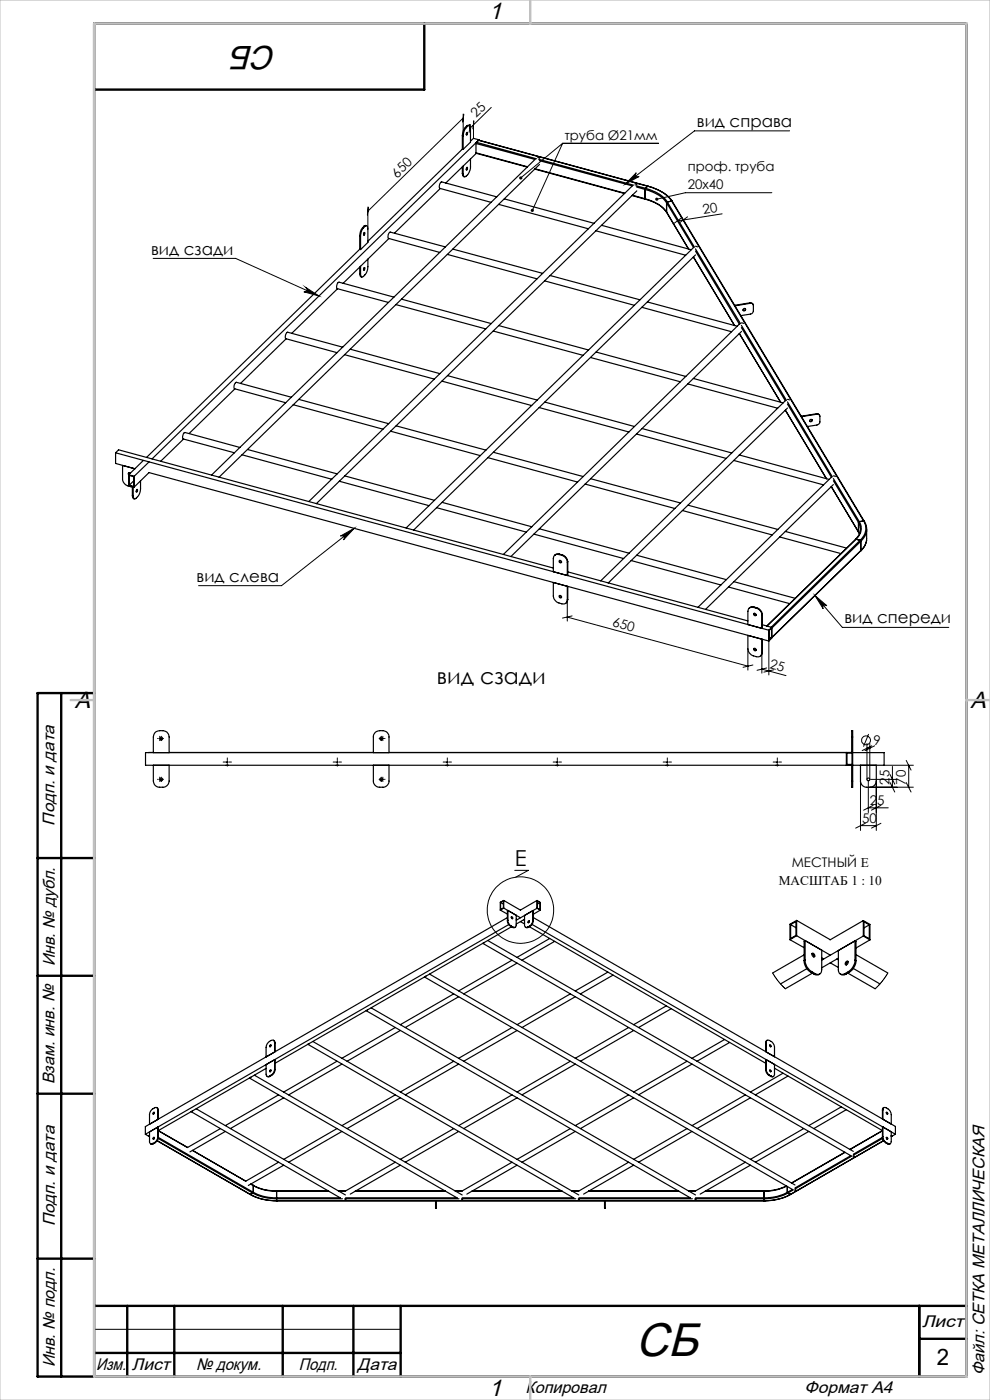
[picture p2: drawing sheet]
<svg xmlns="http://www.w3.org/2000/svg" width="210mm" height="297mm" viewBox="0 0 210 297" stroke-linecap="round" stroke-linejoin="round" font-family="sans-serif">
<g fill="none" stroke="#000" stroke-width=".21">
<path d="M98.2 24.2v4.6M98.2 25l-20.2 19.8M98.4 24.2l-.3 1.7M99.8 26.4l-.3 1.7M100.4 25.6v3.7M100.5 25.7l-.2 1.6M104.2 22.8l-4.6 4.5v-.9M119.3 30.4h20.4M119.3 30.4l-8.8 7.3M119.3 30.4l-6.4 14.2M135 36.7a.49 .49 0 0 0-.1 .6 .49 .49 0 0 0 .7 .1l-3 1.6zM167.5 27.8h-20.2l-14.7 11.2"/>
<path d="M32.5 54.8h17.5l17.7 8M78 43.9v4.7M78.2 44l-.3 1.6M144.6 46.2l-1.8 1.3M145.8 46l-1.7 1.3M153.2 45.4l-9.5 1.4M163.7 40.9h-18.3l-6.1 1.4M64.9 61l2.8 1.8-3.2-.9a.51 .51 0 0 0 .6-.3 .51 .51 0 0 0-.2-.6zM72.2 113.7l2.9-1.6-2.3 2.4a.52 .52 0 0 0 .1-.7 .52 .52 0 0 0-.7-.1zM75.1 112.1l-15.4 12.1h-17.6M120.3 127.3v4.5M120.3 130.9l38.3 10.4"/>
<path d="M121.4 130.7l-2.1 .4M158.6 137.7v4.5M161.6 138.5v4.3M163.1 136v7.2M172.9 126.3l5.8 6.8h22.6M172.9 126.3l2.5 2.2a.5 .5 0 0 0-.7 0 .5 .5 0 0 0-.1 .6zM34 156.7h.4M34.2 156.5v.3M80.7 156.7h.3M80.9 156.5v.3M159.7 141.1l-2.1 .5M161.6 142l5.1 1.3"/>
<path d="M162.6 141.7l-2 .5M164.1 142.1l-2.1 .5M183.9 157.7v7.6M183.9 158.7h.6M184.3 155.7l-1.1 2.7M184.5 157.7v7.6M184.9 158.2l-2 1M185.5 158.2l-2 1M34 165.3h.4M34.2 165.2v.3M48 161.7h.4M48.2 161.5v.4"/>
<path d="M71.4 161.7h.3M71.5 161.5v.4M80.7 165.3h.3M80.9 165.2v.3M94.7 161.7h.3M94.9 161.5v.4M118 161.7h.4M118.2 161.5v.4M141.4 161.7h.3M141.5 161.5v.4M164.7 161.7h.3M164.9 161.5v.4"/>
<path d="M182.5 165.7v10.5M182.5 175.2h3.4M183.6 174.7l-2.1 1M184.2 165.8v6.6M184.2 171.4h4.2M184.5 167h9.2M184.7 165.3h5.6M185.2 170.8l-2 1.1M185.9 165.7v10.5M186.9 170.8l-2 1.1M186.9 174.7l-2 1M187.5 162.3h6.2"/>
<path d="M188.8 164.3l1 2.1M188.8 166l1 2M189.3 162.6v4.4M192.2 161.3l1.1 2.1M192.2 166l1.1 2M192.8 162.3v4.7M109.2 184.6h2.9l-2.7 1.5M163.9 206.4l1.2 1.8 1.5 1.6M188.3 206.4l-1.1 1.7-1.6 1.7M20 282h65"/>
<circle cx="183.7" cy="157" r=".95"/>
<circle cx="110.4" cy="193.1" r="7.1"/>
</g>
<g fill="none" stroke="#000" stroke-width=".21" stroke-dasharray="15.2 1.3 1.3 1.3">
<path d="M33.5 156.7h-.1M33.9 156.7v-.2M33.9 156.7h-.2M33.9 156.7v.1M33.9 156.7h.1M33.9 156.3v-.1M33.9 157v.1M34.2 156.3v-.1M34.2 157v.1M34.5 156.7h.2M80.5 156.7h-.1M80.9 156.3v-.1"/>
<path d="M80.9 157v.1M81.2 156.7v-.2M81.2 156.7h-.2M81.2 156.7v.1M81.2 156.7h.2M81.2 156.3v-.1M81.2 157v.1M81.5 156.7h.2M33.5 165.3h-.1M33.9 165.3v-.1M33.9 165.3h-.2M33.9 165.3v.2"/>
<path d="M33.9 165.3h.1M33.9 165v-.1M33.9 165.7v.1M34.2 165v-.1M34.2 165.7v.1M34.5 165.3h.2M47.9 161.7h-.6M48.2 161.3v-.5M48.2 162v.5M48.5 161.7h.6M71.2 161.7h-.5M71.5 161.3v-.5"/>
<path d="M71.5 162v.5M71.9 161.7h.5M80.5 165.3h-.1M80.9 165v-.1M80.9 165.7v.1M81.2 165.3v-.1M81.2 165.3h-.2M81.2 165.3v.2M81.2 165.3h.2M81.2 165v-.1M81.2 165.7v.1M81.5 165.3h.2"/>
<path d="M94.5 161.7h-.5M94.9 161.3v-.5M94.9 162v.5M95.2 161.7h.6M117.9 161.7h-.6M118.2 161.3v-.5M118.2 162v.5M118.5 161.7h.6M141.2 161.7h-.5M141.5 161.3v-.5M141.5 162v.5M141.9 161.7h.5"/>
<path d="M164.5 161.7h-.5M164.9 161.3v-.5M164.9 162v.5M165.2 161.7h.6"/>
</g>
<g fill="none" stroke="#000" stroke-width=".25">
<path d="M98.1 36.8a.58 .58 0 0 0 .4 .7M98.1 28.8h.1M98.1 31.6l.1 .1M98.1 28.8v2.8M98.1 35.4v1.4M98.1 36.8h.1M98.1 31.6l-20.1 19.6M98.2 28.8v2.9M98.2 35.2v1.6M98.7 27l-.4 .7-.2 1.1M98.7 27l.2 .1M98.9 27.1l-.4 .7-.3 1"/>
<path d="M99 28.1l-.1 .4M99 35.6l-.1 .3M99 28.1h.2v.2l-.2 .3zM99 35.5h.1l.1 .3-.2 .3zM99 26.7l.2 .1M99 26.7l-.3 .3M99.2 26.8a.4 .4 0 0 1 .6 0 .4 .4 0 0 1 0 .5v2.9l-1.6 1.5M99.2 26.8l-.3 .3M99.6 26.6h-.3l-.3 .1M99.8 33.7v1.6a2.25 2.25 0 0 1-1.3 2.2l-.1-.1-.2-.6M101 32.4v.1M101 30.4v2"/>
<path d="M101 30.4l12.5 3.4M101 32.4l10.9 3M101 32.5l10.8 3M101 32.5l-6.5 6.3M101.1 30.2l-.1 .2M101.1 30.2l12.7 3.5M101.6 29.7h.1M101.5 29.8l-.4 .4M101.5 29.8l35.9 9.7M101.6 29.7l35.8 9.8M101.6 29.7l-69.4 67.7M101.6 29.7l-1.2-.4-.6 .6"/>
<path d="M113.4 35.9l19.1 5.2M113.5 33.9l-68.6 66.9M113.5 35.8l19 5.2M114.1 33.4l.4 .2M114.3 33.8l20.1 5.5M114.4 34.1l19.7 5.4-68.6 66.9M114.4 34.9l-67.9 66.3M134.7 39l.4 .2M134.9 39.4l2 .5M135 39.7l1.8 .5M136.9 39.9l-.1 .3M136.9 39.9l1.6 .6a6.1 6.1 0 0 1 3 2.3"/>
<path d="M137.4 39.5a8.2 8.2 0 0 1 5.1 3.2M137.4 39.5l-.5 .4M137.4 39.5a8.4 8.4 0 0 1 5.2 3.3M137.4 39.5h.1M76.3 58a.59 .59 0 0 0 .5 .8M76.3 50l.2 .1M76.3 52.9h.2M76.3 50v2.9M76.3 56.7v1.3M76.3 58l.2 .1M76.3 52.9l-45.2 44.1M76.5 50.1v2.8"/>
<path d="M76.5 56.5v1.6M76.9 48.3l-.5 .8-.1 .9M76.9 48.3h.2M77.1 48.3l-.5 .9-.1 .9M77.2 49.4l-.1 .4M77.2 56.8l-.1 .4M77.2 48h.2M77.2 48l-.3 .3M77.3 49.3l.1 .3-.2 .3-.1-.3zM77.3 56.8l.1 .2-.2 .3zM77.4 48a.36 .36 0 0 1 .5-.1 .36 .36 0 0 1 .1 .5v3l-1.5 1.5M77.4 48l-.3 .3"/>
<path d="M77.8 47.9l-.6 .1M78 55v1.6a2.25 2.25 0 0 1-1.2 2.2l-.3-.7M82.5 50.6l-9.7 9.5M93.4 40l-9.7 9.5M94.5 52.4l-11.7-3.2a.95 .95 0 0 0-.4 1.4l10.9 2.9M94.9 54l19 5.2M96.1 52.8l19 5.2M105.4 41.8l-11.7-3.2a1.06 1.06 0 0 0-.4 1.4l10.9 2.9M105.8 43.4l19 5.1M107 42.2l19 5.2M115.5 59.6l19 5.2M116.7 58.5l19 5.1"/>
<path d="M126.4 49l19.1 5.1M127.6 47.8l19 5.2M134.1 41.5l2.7 .8M134.1 41.4l2.7 .8M135.1 40.5l-68 66.4M136.8 42.2v.1M136.8 40.2l2.4 .9a5.7 5.7 0 0 1 2.2 1.9M136.8 42.2l1.6 .5a6.4 6.4 0 0 1 3 2.3M136.8 40.2v2M136.8 42.3a7.4 7.4 0 0 1 4.6 2.7M141.4 45h.1M141.4 45l4.7 7.8"/>
<path d="M141.4 43v2M141.4 43l5.7 9.5M141.5 42.8l-.1 .2M141.5 42.8l5.8 9.7M142.5 42.7l.1 .1M142.5 42.7l-1 .1M142.5 42.7l40.7 67.8M142.6 42.8l40.7 67.8M147 54.6l8.8 14.5-8.7-14.5M147.1 52.6l-61 59.4M147.5 52.2l.5 .2M147.5 54.1l-59.8 58.4"/>
<path d="M147.5 52.8l9.6 15.9M147.5 53.3l9.3 15.5M60.7 71.9l-9.7 9.4M71.6 61.2l-9.7 9.5M72.7 73.7l-11.7-3.2a1.06 1.06 0 0 0-.4 1.4l10.9 2.9M73.1 75.2l19 5.2M74.3 74.1l19 5.2M83.6 63l-11.7-3.1a1.03 1.03 0 0 0-.4 1.3l10.9 3M84 64.6l19 5.2M85.2 63.5l19 5.1M94.9 79.7l19 5.2M104.6 70.2l19.1 5.2"/>
<path d="M105.8 69.1l19 5.2M125.3 75.8l19 5.2M126.4 74.7l19.1 5.2M136.1 65.2l19.1 5.2M137.3 64.1l19.1 5.1M155.9 64.8l.1 .1M155.9 64.8v.1M156 64.9v.1M156.8 70.8h.1M156.8 68.8l-50 48.8M156.9 70.8l8.7 14.5M157.3 68.5l.4 .1"/>
<path d="M157.3 69.5l9.3 15.5-39.2 38.2M157.3 69l9.5 15.9M157.3 70.3l-48.9 47.8M158.1 65.5l-.2 .3h-.3M159.1 64.2l.5 .1 .1 .3M159.1 64.2l.1 .1M159.1 64.2l-3.2 .6M159.2 64.3a.51 .51 0 0 1 .6 .5v1.2a.73 .73 0 0 1-.6 .6l-2 .4M159.2 64.3l-3.2 .6M24.5 96.1v2.2l4.1 1.1-2.6-.7v2.9a1.62 1.62 0 0 0 1.2 1.5l.9 .2M24.5 96.1l138.6 37.6M24.5 96.1l.7-.7 92.2 25.1"/>
<path d="M30.4 97.7l-3.1 3M31.6 98l-3.1 3M38.9 93.1l-4.8 4.8M49.8 82.5l-9.7 9.5M50.9 94.9l-11.6-3.1a1.03 1.03 0 0 0-.4 1.3l10.8 3M51.3 96.5l19.1 5.2M52.5 95.4l19 5.1M61.8 84.3l-11.7-3.2a1 1 0 0 0-.3 1.4l10.8 2.9M62.2 85.9l19 5.1M63.4 84.7l19 5.2M82.8 91.5l19.1 5.2M84 90.3l19.1 5.2"/>
<path d="M93.7 80.9l19.1 5.1M103.5 97.1l19 5.2M104.7 96l19 5.1M114.4 86.5l19 5.1M115.6 85.3l19 5.2M135 92.1l19.1 5.2M136.2 90.9l19 5.2M145.9 81.5l19.1 5.1M147.1 80.3l19 5.2M155.6 97.7l19.1 5.2M156.8 96.5l19.1 5.2M166.5 87.1l8.8 14.5"/>
<path d="M167 84.7l.5 .1M167 86.6l-38 37.1M167 85.3l9.6 15.9M167 85.7l9.4 15.5M170 88.3l.1 .1M170 88.3v.1M170.1 88.4v.1M172.2 89v.3h-.5M173.2 87.8h.4l.2 .3M173.2 87.8l.1 .1M173.2 87.8l-3.2 .5M173.3 87.9a.51 .51 0 0 1 .6 .4v1.2a.73 .73 0 0 1-.6 .7l-2 .3"/>
<path d="M173.3 87.9l-3.2 .5M27.3 100.3l.1 .3M27.3 100.7l1.2 .3M27.3 100.7v2.3l1.2 .3M27.4 100.9l1 .2v2.1l-1-.3zM27.6 100.4a.23 .23 0 0 0-.3 0 .23 .23 0 0 0 0 .3M28.1 105.1a.59 .59 0 0 0 .4 .7M28.1 105.1l.2 .1M28.1 103.2v1.9M28.3 103.3v1.9M28.4 102l-1 .9M28.5 103.3l3.1-3 131.5 35.7"/>
<path d="M28.5 101v2.3M29 103.9a.22 .22 0 0 1 .2 .2 .22 .22 0 0 1-.3 .2zM29 103.9l-.1 .4M29.8 102v1.6a2.25 2.25 0 0 1-1.3 2.2l-.1-.1-.1-.5M72 102.1l19 5.2M73.1 101l19.1 5.1M92.6 107.7l19.1 5.2M93.8 106.6l19 5.2M113.2 113.3l19.1 5.2M114.4 112.2l19.1 5.2M118.6 117.6a.88 .88 0 0 0-1.2 .9v2.8l2.9 .8M118.6 117.6l.6 .2"/>
<path d="M118.6 117.5a.9 .9 0 0 0-1 .3M118.6 117.5v.1M118.6 117.5l.6 .2M118.7 118.9v.2l.4 .2M119.2 117.8a1.72 1.72 0 0 1 1.1 1.5M119.2 117.7l.8 .5 .4 1M119.2 117.7v.1M120.3 119.3v2.8M120.4 119.2l-.1 2.9M120.4 119.2l-.1 .1M124.1 102.7l19.1 5.2M125.3 101.6l19.1 5.1"/>
<path d="M133.9 118.9l19 5.2M135 117.8l19.1 5.2M144.7 108.3l19.1 5.2M145.9 107.2l19.1 5.1M165.4 113.9l13 3.5M166.6 112.7l13 3.6M176.3 103.3h.1M176.3 101.3l-28.2 27.5M176.4 103.3l5.7 9.6M176.4 103.3l5.7 9.5M176.8 101l.4 .1M176.8 102.8l-27.2 26.5"/>
<path d="M176.8 101.5l5.5 9.2M176.8 102l5.3 8.8M181.5 114.4l-18.9 18.4M181.6 114.4h-.1M181.6 114.4l.9 .2M181.6 114.4l-18.9 18.4M182.1 112.8l.2 .4-.2-.3M182.1 112.8v.1M182.1 110.8l.3 .8 .1 1M182.1 110.8v2M182.3 110.7l-.2 .1M182.3 110.7a2.88 2.88 0 0 1-.7 3.7"/>
<path d="M182.5 114.6l.1 .2M182.5 114.6l-18.9 18.5M182.5 112.6l-.4 1-.6 .8M182.6 116.9l-18.9 18.4M182.6 116.8v.1M182.6 114.8v2M182.6 114.8l-18.9 18.5M182.6 116.8l-18.9 18.5M183.2 110.5l.1 .1M183.2 110.5a3.1 3.1 0 0 1-.7 4.1M183.2 110.5l-.9 .2M183.3 110.6a3.2 3.2 0 0 1-.7 4.2"/>
<path d="M183.8 114.6l-.1 .5a3.5 3.5 0 0 1-1.1 1.8M183.8 112.3v2.5a3.6 3.6 0 0 1-1.2 2M117.4 123.6l2.9 .8v2.9a.84 .84 0 0 1-1.1 .8l-1.1-.4-.6-.7zM118.7 126.3v.3l.4 .1M120.4 127.2l-.3 .7M120.4 124.4v2.8M120.4 127.2l-.1 .1M120.4 121.3l38.2 10.4M154.5 124.5l13 3.6M155.7 123.4l13 3.5M158.6 134.8l3 .8v2.9a.85 .85 0 0 1-1.2 .8l-.9-.3a1.57 1.57 0 0 1-.9-1.3zM159.8 128.9a.88 .88 0 0 0-1.2 .8v2.8l3 .8"/>
<path d="M159.8 128.9l.6 .1M159.9 128.8a.9 .9 0 0 0-1 .2M159.9 128.8l-.1 .1M159.9 128.8l.6 .1M160 137.5v.3l.4 .2M160 130.1v.2l.4 .2M160.4 129a1.69 1.69 0 0 1 1.2 1.5M160.5 128.9l.8 .5 .4 1M160.5 128.9l-.1 .1M161.6 130.5v2.8M161.7 138.4l-.3 .7M161.7 130.4l-.1 2.9"/>
<path d="M161.7 135.6v2.8M161.7 138.4l-.1 .1M161.7 130.4l-.1 .1M161.7 132.5l2 .6M163.1 133.7v2.3M163.1 133.8l.6-.5v2l-.6 .5zM163.1 135.2l.6 .1M163.7 133.1l-.6 .6M163.7 133.1v2.3l-.6 .6M20 147v145M32.5 159.7v-3.4a1.32 1.32 0 0 1 1.4-1.3h.6a1.32 1.32 0 0 1 1.4 1.3v3.4M32.5 159.6l-1 .1"/>
<path d="M35.9 159.6h43.3M79.2 159.7v-3.4a1.32 1.32 0 0 1 1.3-1.3h.7a1.32 1.32 0 0 1 1.3 1.3v3.4M82.5 159.6h98.4M179.5 159.7h-148.6v2.6h156.6v-2.6h-6.6M179.5 159.6v2.7M179.7 159.8h1v2.4h-1zM180.7 156.3v-.7a.4 .4 0 0 1 .2-.6v1.3M180.7 156.3v3.3M180.7 156.3h.2M180.9 156.3v9.4M32.5 162.3v3.4a1.32 1.32 0 0 0 1.4 1.3h.6a1.32 1.32 0 0 0 1.4-1.3v-3.4M47.9 162.3h.5"/>
<path d="M71.3 162.3h.5M79.2 162.3v3.4a1.32 1.32 0 0 0 1.3 1.3h.7a1.32 1.32 0 0 0 1.3-1.3v-3.4M94.6 162.3h.5M118 162.3h.4M141.3 162.3h.5M164.6 162.3h.5M180.7 165.7v1.3h.2v-1.3M180.7 165.7h.2M180.7 162.3v3.4M182.5 162.3v3.4a1.32 1.32 0 0 0 1.4 1.3h.6a1.32 1.32 0 0 0 1.4-1.3v-3.4M102.7 200l-.2 .1M103.5 199.5l77.5 44.8"/>
<path d="M106.1 193.1l1.5 .8M106.2 191.4l.6-.3v1.5l-.6 .3zM106.2 191.4l.6 .4M106.9 192.6l3.5 2.1M106.9 191v1.6M106.9 191l3.5 2.1 3.5-2.1M106.9 192.6l-.8 .5M106.9 191l-.8 .4v1.7M107.6 195.3l.2 .6 .5 .6M107.6 194.7l-76.8 44.3v1.6M107.7 195.2l.2 .7 .5 .6M107.7 195.2v-2.1l-.1 2.2"/>
<path d="M107.7 195.2l-.1 .1M107.9 196.1l-77.1 44.5M108.3 196.5l.4 .2M108.4 194.6a.18 .18 0 0 1 .3 0 .18 .18 0 0 1-.1 .3zM108.4 194.6l.3 .3M108.4 196.5l.4 .2M108.4 196.5h-.1M108.5 196.6l-50.2 29M108.7 196.7h.6M108.8 196.7h-.1M109.5 194.2v2a.45 .45 0 0 1-.2 .5 .45 .45 0 0 1-.5 0M109.5 195l.2 .1"/>
<path d="M110.4 195.5l.9 .5M111.1 195.1l.2 .1M111.3 195l-1.8 1M111.5 196.7h.6M112 196.7h.1M112 195.4h.1a.16 .16 0 0 1 .1 .2 .16 .16 0 0 1-.2 0zM112.1 195.7h.1M112.3 195.4l-.2 .4M112.3 196.6l50.1 29M112.3 196.5l-.3 .2M112.3 196.5h.1M112.4 196.5l-.3 .2"/>
<path d="M112.9 196.1l77 44.5M113 193.2l-1.7 1v2a.45 .45 0 0 0 .2 .5 .45 .45 0 0 0 .5 0M113 195.2l-.2 .8-.5 .5M113 193.2v2M113 195.2l.1 .1M113 193.2l.1 2.1M113.1 195.3l-.1 .6-.6 .6M113.1 194.7l76.8 44.3v1.6M113.9 192.7l-4.4 2.5M113.9 192.7l.7 .4M113.9 191l.7 .4v1.7M113.9 191v1.7"/>
<path d="M114 191.2l.5 .3v1.5l-.5-.4zM114.5 191.5l-.5 .3M114.6 193.1l-1.5 .9M116.6 199.1l-6.9 4M117.7 199.7l-7 4M167.6 199.4l3 1.6M167.7 196.1l1.1-.6v2.9l-1.1 .7zM167.7 196.1l1.1 .7M169 198.5l7.1 4.1M169 195.3v3.2M169 195.3l7.1 4.1M169 198.5l-1.4 .9"/>
<path d="M169 195.3l-1.4 .8v3.3M170.8 199.5l3.5 2.1v4.1a.88 .88 0 0 1-.4 .9 .88 .88 0 0 1-1-.1M170.8 199.5v4.2M170.8 199.5l-.2 .2v4.1M183.1 198.6l-8.8 5.1M183.1 198.6l1.4 .8M183.1 195.3l1.4 .8v3.3M183.1 195.3v3.3M183.1 195.3l-7 4.1M183.3 195.5l1.1 .7v2.9l-1.1-.6zM184.4 196.2l-1.1 .6M184.5 199.4l-2.9 1.7"/>
<path d="M77.7 214.4l68.8 39.7M78 214.2l-.3 .2M78.7 213.8l68.8 39.7M83.9 218l-11.4 6.5M84.9 218.6l-11.3 6.5M90 207.3l78.1 45-1.1 .6M90.3 207.1l-.2 .2M91.1 206.7l77.5 44.7M96.2 210.9l-11.3 6.5M97.3 211.5l-11.3 6.5M102.4 200.1l78.1 45.1-11.9 6.8M108.6 218l-11.3 6.5"/>
<path d="M108.6 203.7l-11.3 6.5M109.7 218.6l-11.3 6.5M109.7 204.3l-11.3 6.6M121 210.9l-11.3 6.5M122 211.5l-11.3 6.5M128.9 206.2l-6.9 4M130 206.9l-6.9 4M133.3 218l-11.3 6.5M134.4 218.6l-11.3 6.5M141.3 213.4l-6.9 4M142.4 214l-6.9 4M170.6 203.8a2.89 2.89 0 0 0 1.4 2.4"/>
<path d="M170.6 202.6l-6.7 3.8M170.8 203.7a2.89 2.89 0 0 0 1.4 2.4M170.8 203.7l-.2 .1M171.2 205.5l-5.6 3.2M172 206.2l.7 .5M172.2 206.1l.7 .4M172.2 206.1l-.2 .1M172.2 202.3a.59 .59 0 0 1 .4 .7M172.3 202.2a.44 .44 0 0 1 .5 .3 .44 .44 0 0 1-.2 .5l-.3-.4zM172.3 206.4l-5.7 3.4M172.9 206.5l-.2 .2M173.9 206.6l-.5 .2-.7-.1"/>
<path d="M174.3 203.2l.4 .2M176.1 204.3l1.7 .9M177.5 203.4l.3 .2M177.8 201.6v4.1a.88 .88 0 0 0 .4 .9 .88 .88 0 0 0 1-.1M177.8 203.3l-3.5 2M178.3 206.6l.4 .2 .8-.1M179.2 206.5l.3 .2M179.4 204.1l.3-.2a.42 .42 0 0 1 .1 .5 .42 .42 0 0 1-.5 .2zM179.5 204.6h.1M179.8 206.4l5.8 3.4M179.9 204l-.3 .2-.1 .5M180 206.1l-.8 .4"/>
<path d="M180 206.1l.2 .1M180.2 206.2l-.7 .5M181 205.5l5.7 3.2M181.4 203.7a3.1 3.1 0 0 1-1.4 2.4M181.4 203.7v-4.1l.2 .1v4.1M181.4 203.7l.2 .1M181.6 203.8a3.1 3.1 0 0 1-1.4 2.4M181.6 202.5l6.7 3.9M32.2 235.4l.7-.4a.4 .4 0 0 1 .4 0 .4 .4 0 0 1 .2 .4v2.1l-1.8 1v-2.2zM32.5 236a.16 .16 0 0 1 .2 .1 .16 .16 0 0 1-.1 .2 .16 .16 0 0 1-.2-.1zM32.7 236l-.1 .4M33.3 235l.2 .1 .1 .4"/>
<path d="M33.5 239.1l-1.8 1 .1 2.4a.39 .39 0 0 0 .6 .1M33.5 235.4l.1 .1M33.5 239.1l.1 2.1M33.5 239.1v2.1M33.6 235.5v1.9M40.5 235.8l31.7 18.3h-13.5M40.9 235.7l-.3 .1M41.6 235.2l31.7 18.3M46.7 239.4l-6.9 4-6.2-3.5M52.9 228.7l44.1 25.4M53.2 228.5l-.2 .2M54 228.1l44 25.4"/>
<path d="M56.4 226.7l-22.8 13.2 6.2 3.5M56.7 228.3h.6M56.9 221.2l.7-.5a.42 .42 0 0 1 .5 0 .42 .42 0 0 1 .1 .5v2l-1.8 1v-2zM57.2 228.3h.1M57.3 221.7a.16 .16 0 0 1 .2 .2 .16 .16 0 0 1-.3 0zM57.3 227a.18 .18 0 0 1 .2 .2 .18 .18 0 0 1-.3 .1zM57.5 221.7l-.2 .4M57.5 227l-.2 .4M57.5 228.1l-.3 .2M57.5 228.1h.1M57.6 228.1l-.3 .2M58 220.7l.3 .5"/>
<path d="M58.2 224.8l-1.8 1 .1 2.2a.39 .39 0 0 0 .2 .4 .39 .39 0 0 0 .5-.1M58.2 226.9l-.1 .6-.6 .6M58.2 224.8v2.1M58.2 221.2h.1M58.2 224.8l.1 2.1M58.2 226.9h.1M58.3 226.9l-.1 .7-.6 .5M58.3 221.2v1.9M59.1 232.3l-11.3 6.5M60.2 232.9l-11.3 6.5M65.3 221.5l56.4 32.6h-23.7M65.6 221.4l-.3 .1"/>
<path d="M66.4 220.9l56.4 32.6M71.5 239.4l-11.3 6.6M71.5 225.1l-11.3 6.6M72.5 225.7l-11.3 6.6M83.9 232.3l-11.4 6.5M84.9 232.9l-11.3 6.5M96.2 239.4l-11.3 6.6M96.2 225.1l-11.3 6.6M97.3 225.7l-11.3 6.6M108.6 232.3l-11.3 6.5M109.7 232.9l-11.3 6.5M121 239.4l-11.3 6.6"/>
<path d="M121 225.1l-11.3 6.6M122 225.7l-11.3 6.6M133.3 232.3l-11.3 6.5M134.4 232.9l-11.3 6.5M145.7 239.4l-11.3 6.6M145.7 225.1l-11.3 6.6M146.8 225.7l-11.3 6.6M153.7 220.5l-6.9 4M154.8 221.2l-7 3.9M158.1 232.3l-11.3 6.5M159.2 232.9l-11.4 6.5M162.4 226.9l.2 .7 .5 .5"/>
<path d="M162.4 221.2v1.9M162.5 226.9l.2 .6 .5 .6M162.5 221.2a.43 .43 0 0 1 .2-.5 .43 .43 0 0 1 .5 0l.6 .4 .4 .5 .1 2.6M162.5 221.2v2M162.5 226.9v-2.1l-.1 2.1M162.5 226.9h-.1M162.5 221.2h-.1M162.7 220.7l-.2 .1-.1 .4M163.1 228.1l.4 .2M163.2 228.1l.4 .2M163.2 228.1h-.1M163.3 227l.1 .4"/>
<path d="M163.3 221.7l.1 .4M163.3 221.6l.1 .1a.21 .21 0 0 1 .2 .2 .21 .21 0 0 1-.3 .2 .21 .21 0 0 1 0-.3zM163.5 228.3h.6M163.6 228.3h-.1M164.3 225.8l-.1 2.4a.39 .39 0 0 1-.6 .1M164.3 226.6l22.9 13.3-6.9 3.9M166.1 227.7l-6.9 4M167.1 228.3l-6.9 4M170.5 239.4l-11.3 6.6M178.5 234.8l-6.9 4M179.5 235.4l-6.9 4M187.2 235.5v1.9"/>
<path d="M187.2 239.9l-6.9 4M187.3 239.1l1.8 1-.1 2.2a.39 .39 0 0 1-.2 .4 .39 .39 0 0 1-.5-.1M187.3 235.4a.42 .42 0 0 1 .2-.4 .42 .42 0 0 1 .5 0l.6 .5 .4 .6 .1 2.4M187.3 235.4v2.1M187.3 239.1v2.1M187.3 239.1l-.1 2.1M187.3 235.4l-.1 .1M187.5 235l-.3 .2v.3M188 236a.18 .18 0 0 1 .3 .1 .18 .18 0 0 1-.2 .2zM188 236l.2 .4M30.8 240.6l.7 .4 .2-.1v.2l-.1-.1M31.9 242.6h.6"/>
<path d="M32.4 242.6h.1M32.6 241.3a.16 .16 0 0 1 .1 .1 .16 .16 0 0 1-.1 .2 .16 .16 0 0 1-.2-.1zM32.7 241.6h-.1M32.7 241.3l-.1 .3M32.8 242.4h.1M32.8 242.4l-.4 .2M32.9 242.4l-.4 .2M33.3 242l19.8 11.4M33.5 241.2l-.3 .8-.4 .4M33.5 241.2h.1M33.5 241.5l20.1 11.6M33.6 241.2l-.2 .7-.5 .5"/>
<path d="M33.6 241.3l20.1 11.6M40.8 244l11.3 6.6 7-4M47.8 240l-7.5 4.4M53.1 253.4a11.1 11.1 0 0 0 5.6 1.3M53.1 253.4h.1M53.1 253.4a11.3 11.3 0 0 0 5.6 1.3M53.2 251.2l.5 .3M53.6 253.1l2.2 .9 2.9 .3M53.6 253.1l-.5 .3M53.7 251.5a9.8 9.8 0 0 0 5 1.2M53.7 251.5h.1M53.7 252.9l-.1 .2"/>
<path d="M53.7 252.9l2.1 .9 2.9 .3M53.7 251.5l2.1 .9 2.9 .3M53.7 251.5v1.4M58.7 254.1v.2M58.7 254.7h.1M58.7 252.7h.1M58.7 254.7h103.4M58.7 252.7h11M58.7 252.7v1.4M58.7 254.3v.4M58.7 254.3h13.9M60.2 247.2l-7.5 4.3"/>
<path d="M71.8 252.7h1.5M71.9 252.7h1.3M72.5 240l-11.3 6.6M73.1 254.3h24.3M73.3 254.1h23.6M73.4 254.5l-.3 .1M75.3 252.7h19.2M75.4 252.7h19M83.9 246.6l-10.7 6.1M84.9 247.2l-10.6 6.1M92.4 256.3h.1M92.4 254.8h.1"/>
<path d="M92.4 254.7v1.6M92.5 254.7v1.6M96.5 252.7h1.5M97.3 240l-11.3 6.6M97.9 254.3h24.2M98.1 254.5l-.2 .1M100.1 252.7h19.1M100.2 252.7h19M108.6 246.6l-10.6 6.1h-1.4M109.7 247.2l-10.7 6.1M121.3 252.7h1.5M122 240l-11.3 6.6"/>
<path d="M122.7 254.3h24.2M122.8 254.1h23.6M122.9 254.5l-.3 .1M124.8 252.7h19.2M124.9 252.7h19M128.2 256.3h.2M128.2 254.8h.2M128.2 254.7v1.6M128.4 254.7v1.6M133.3 246.6l-10.6 6.1h-1.3M134.4 247.2l-10.6 6.1M146 252.7h1.5"/>
<path d="M146.8 240l-11.3 6.6M147.4 254.3h14.7M147.5 254.1h14.6M147.6 254.5l-.2 .1M149.6 252.7h12.5M149.7 252.7h12.4M158.1 246.6l-10.6 6.1h-1.4M159.2 247.2l-10.7 6.1M162.1 254.1v.2M162.1 254.7h.1M162.1 252.7h.1M162.1 252.7v1.4"/>
<path d="M162.1 254.3v.4M166.8 251.6a11.3 11.3 0 0 1-4.7 1.1M166.9 251.6l-2 .8-2.8 .3M167 252.9l-2.1 .9-2.8 .3M167 252.9l.1 .2M167 251.7v1.2M167.1 253.1l-2.1 .9-2.9 .3M167.1 253.1l.5 .3M167.6 253.4a11.6 11.6 0 0 1-5.5 1.3M167.6 253.4h.1M167.7 253.4a11.4 11.4 0 0 1-5.6 1.3M168.3 252.4l-1.2 .7"/>
<path d="M168.8 252.4l-.2 .2M171.6 240l-11.4 6.6M179.2 244.4l-11.3 6.6M179.2 244.5l-11.3 6.5M180.7 245.2l-12.1 7.1M181.2 245.2l-.3 .2M187.2 241.2l.1 .7 .6 .5M187.2 241.3l-6.2 3.6M187.2 241.5l-6.2 3.6M187.3 241.2l.1 .6 .6 .6M187.3 241.2h-.1M187.4 242l-19.8 11.4"/>
<path d="M187.9 242.4l.3 .2M188 241.3l.2 .3M188 242.4h-.1M188 242.4l.3 .2M188.1 241.6h.1M188.2 242.6h.6M188.3 242.6h-.1M189.1 240.9l.1 .1M189.1 240.9v.1M189.1 241h.1M189.1 241v.1l.1-.1M189.9 240.6l-.7 .4"/>
<circle cx="157.9" cy="65.7" r=".27"/>
<circle cx="172" cy="89.2" r=".27"/>
<circle cx="118.9" cy="119.1" r=".28"/>
<circle cx="118.9" cy="126.6" r=".27"/>
<circle cx="160.2" cy="130.3" r=".28"/>
<circle cx="160.2" cy="137.8" r=".27"/>
<circle cx="34.2" cy="156.7" r=".3"/>
<circle cx="80.9" cy="156.7" r=".3"/>
<circle cx="34.2" cy="165.4" r=".3"/>
<circle cx="80.9" cy="165.4" r=".3"/>
<circle cx="184.2" cy="165.4" r=".3"/>
<circle cx="163.4" cy="227.1" r=".19"/>
<circle cx="188.2" cy="241.4" r=".18"/>
</g>
<g fill="none" stroke="#000" stroke-width=".5">
<path d="M90 5v14h-70M13 147v145M20 147h-12v145h197v-287h-185v287M8 182h12M8 207h12M8 232h12M8 267h12M20 277h185M27 277v15M37 277v15M60 277v15M75 277v15"/>
<path d="M85 277v15M195 277v15M20 287h65M195 284h10"/>
</g>
<path d="M0 0h210v297h-210z" fill="none" stroke="#c0c0c0" stroke-width=".21"/>
<path d="M20 5h185v287h-185zM112.5 0v5M15 148.5h5M205 148.5h5M112.5 292v5" fill="none" stroke="#c0c0c0" stroke-width=".5"/>
<g fill="#000">
<path d="M110.2 37.6v.4l.3-.3-.3 .3a.34 .34 0 0 0 .5 0 .34 .34 0 0 0 0-.5 .34 .34 0 0 0-.5 .1zM112.7 44.4l-.1 .3 .1 .2 .2-.3-.1 .3a.34 .34 0 0 0 .4-.3 .34 .34 0 0 0-.5-.2zM139.1 42l-.1 .3h.3h-.3a.34 .34 0 0 0 .5 .2 .34 .34 0 0 0 .1-.5 .34 .34 0 0 0-.5 0z"/>
<path d="M135 36.7a.49 .49 0 0 0-.1 .6 .49 .49 0 0 0 .7 .1l-3 1.6zM172.9 126.3l2.5 2.2a.5 .5 0 0 0-.7 0 .5 .5 0 0 0-.1 .6zM64.9 61l2.8 1.8-3.2-.9a.51 .51 0 0 0 .6-.3 .51 .51 0 0 0-.2-.6zM72.2 113.7l2.9-1.6-2.3 2.4a.52 .52 0 0 0 .1-.7 .52 .52 0 0 0-.7-.1z"/>
</g>
<text font-size="10" x="134.8" y="287.6">СБ</text>
<text font-size="7.1" x="58.7" y="9.8" transform="rotate(-180 58.7 9.8)">СБ</text>
<g font-size="5">
<text x="103.7" y="4.1">1</text>
<text x="15.9" y="150.1">A</text>
<text x="205.9" y="150.1">A</text>
<text x="103.7" y="296.1">1</text>
</g>
<text font-size="4.8" x="198.7" y="289.6">2</text>
<g font-size="4.7">
<text x="92.7" y="145.2">вид сзади</text>
<text x="109.2" y="183.7">E</text>
</g>
<g font-size="3.6">
<text x="11.6" y="175.1" transform="rotate(-90 11.6 175.1)">Подп. и дата</text>
<text x="11.6" y="205" transform="rotate(-90 11.6 205)">Инв. № дубл.</text>
<text x="11.6" y="230" transform="rotate(-90 11.6 230)">Взам. инв. №</text>
<text x="11.6" y="260.1" transform="rotate(-90 11.6 260.1)">Подп. и дата</text>
<text x="195.6" y="281.6">Лист</text>
<text x="11.6" y="290" transform="rotate(-90 11.6 290)">Инв. № подл.</text>
<text x="20.4" y="290.6">Изм.</text>
<text x="28" y="290.6">Лист</text>
<text x="41.6" y="290.6">№ докум.</text>
<text x="63.4" y="290.6">Подп.</text>
<text x="75.9" y="290.6">Дата</text>
<text x="208.8" y="291.8" transform="rotate(-90 208.8 291.8)">Файл: СЕТКА МЕТАЛЛИЧЕСКАЯ</text>
<text x="111.5" y="295.6">Копировал</text>
<text x="170.7" y="295.6">Формат А4</text>
</g>
<g font-size="3.5">
<text x="147.8" y="27">вид справа</text>
<text x="32.1" y="54">вид сзади</text>
<text x="41.7" y="123.4">вид слева</text>
<text x="179.1" y="132.3">вид спереди</text>
</g>
<g font-size="2.8">
<text x="101" y="25.1" transform="rotate(-44 101 25.1)">25</text>
<text x="119.8" y="29.7">труба Ø21мм</text>
<text x="84.3" y="37.9" transform="rotate(-44 84.3 37.9)">650</text>
<text x="145.9" y="36.4">проф. труба</text>
<text x="145.9" y="40.2">20х40</text>
<text x="149.2" y="45.3" transform="rotate(-9 149.2 45.3)">20</text>
<text x="129.8" y="132.8" transform="rotate(15 129.8 132.8)">650</text>
<text x="163.1" y="141.7" transform="rotate(15 163.1 141.7)">25</text>
<text x="185.3" y="158.1">9</text>
<text x="188.7" y="166.5" transform="rotate(-90 188.7 166.5)">25</text>
<text x="192.2" y="166.5" transform="rotate(-90 192.2 166.5)">70</text>
<text x="184.5" y="170.7">25</text>
<text x="182.9" y="174.5">50</text>
<text x="167.9" y="183.9">МЕСТНЫЙ E</text>
<text x="165.2" y="187.6">МАСШТАБ 1 : 10</text>
</g>
</svg>
